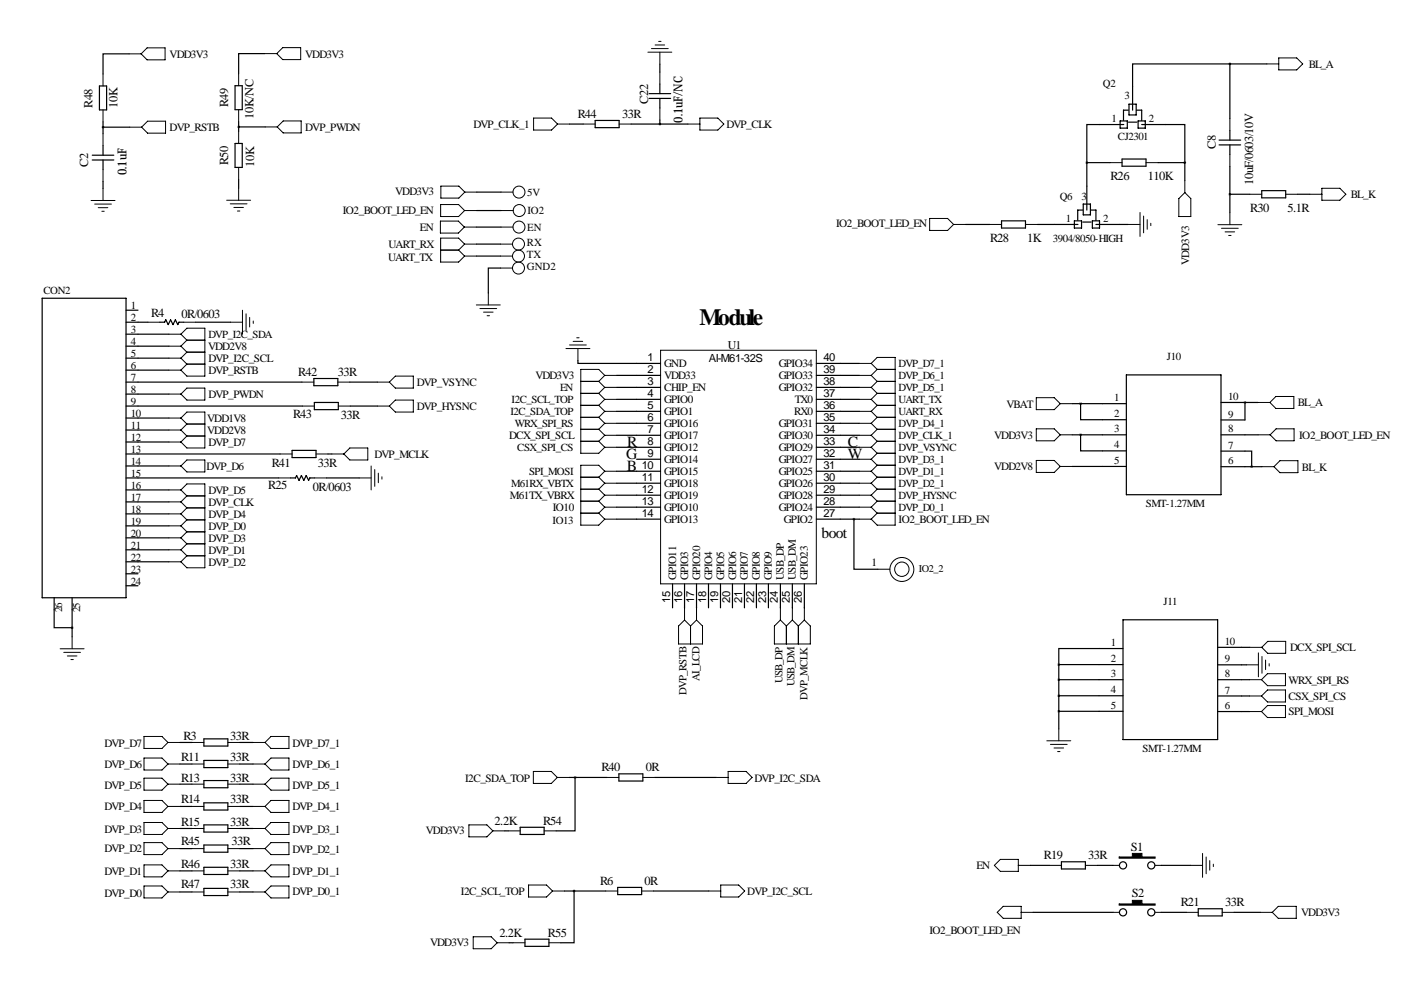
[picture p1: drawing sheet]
<svg xmlns="http://www.w3.org/2000/svg" width="297mm" height="211mm" viewBox="0 0 297 211" stroke-linecap="round" stroke-linejoin="round" font-family="sans-serif">
<g fill="none" stroke="#000" stroke-width=".21">
<path d="M21.8 15.7v2.5M27.4 11.4h2.5M29.9 11.4l1.3-1.3h3.8v2.6h-3.8zM50.6 15.6v2.6M56.1 11.4h2.6M58.7 11.4l1.2-1.3h3.9v2.5h-3.9zM137.4 11.1h5M138.1 10.3h3.6M138.9 9.5h2M139.6 8.8h.6M139.9 11.1v2.5M139.9 15.3v2.5"/>
<path d="M268.6 13.6h2.5M271.1 12.3h3.8l1.3 1.3-1.3 1.2h-3.8zM21.8 23.3v2.5M21.8 28.3v2.6M21.8 36v2.5M21.8 40v2.5M27.5 27h2.5M31.3 25.7h3.8v2.5h-3.8l-1.3-1.2zM50.6 23.3v2.5M50.6 27.9v2.5M50.6 35.5v2.5M50.6 39.9v2.6"/>
<path d="M56.2 26.9h2.6M60 25.6h3.9v2.6h-3.9l-1.2-1.3zM93.5 39.5h3.8l1.3 1.2-1.3 1.3h-3.8zM113.1 25h3.8l1.3 1.3-1.3 1.3h-3.8zM118.2 26.3h2.6M123.6 26.3h2.6M131.3 26.3h2.5M139.9 22.9v2.5M145.8 26.3h2.6M148.4 25h3.8l1.3 1.3-1.3 1.3h-3.8zM235.4 34.5h2.5M243 34.5h2.5"/>
<path d="M251.2 38.3v2.5M260.8 25.1v2.6M260.8 32.8v2.5M280.3 39.9h3.8l1.2 1.3-1.2 1.3h-3.8zM19.3 42.5h5.1M20.1 43.3h3.5M20.8 44h2.1M21.6 44.8h.5M48.1 42.5h5M48.8 43.2h3.6M49.6 44h2M50.3 44.7h.6"/>
<path d="M93.4 46.9h3.8l1.3 1.2-1.3 1.3h-3.8zM93.4 43.4h3.8l1.3 1.2-1.3 1.3h-3.8zM93.4 53h3.8M97.2 53l1.3 1.3M98.5 48.1h2.5M98.5 51.8h2.5M98.5 54.3h2.5M98.5 44.6h2.5M98.5 51.8l-1.3 1.2M98.5 51.8l-1.3-1.3h-3.8v5.1h3.8l1.3-1.3M98.6 40.7h2.5M106.1 51.8h2.6"/>
<path d="M106.1 54.3h2.6M106.1 56.8h2.6M106.2 48.1h2.6M106.2 40.7h2.6M106.3 44.6h2.5M197.1 46.3h3.8l1.3 1.3-1.3 1.3h-3.8zM202.2 47.6h2.5M209.8 47.6h2.5M217.4 47.6h2.6M239.2 47.6h2.5M241.7 45v5.1M242.5 45.8v3.6"/>
<path d="M243.2 46.6v2M244 47.3v.5M249.9 42.1l1.3-1.3 1.3 1.3v3.8h-2.6zM258.2 47.6h5.1M259 48.4h3.5M259.7 49.2h2.1M260.5 49.9h.5M260.8 45.1v2.5M265 41.2h2.5M272.6 41.2h2.5M277.7 41.2h2.6M31.3 68.3h2.6"/>
<path d="M35.8 73.4h2.6M35.8 70.9h2.6M35.8 75.9h2.6M35.8 78.5h2.6M38.4 73.4l1.2 1.3M38.4 70.9l1.2-1.3h3.8v10.1h-3.8l-1.2-1.2M38.4 70.9l1.2 1.2M38.4 75.9l1.2 1.3M39 68.3h2.5M39.6 74.7h3.8M39.6 72.1h3.8M39.6 72.1l-1.2 1.3"/>
<path d="M39.6 77.2h3.8M39.6 74.7l-1.2 1.2M39.6 77.2l-1.2 1.3M48.9 68.3h2.5M51.4 65.8v5.1M52.2 66.5v3.6M52.9 67.3v2M53.7 68.1v.5M101 64.7h5.1M101.8 65.4h3.5M102.5 66.2h2M103.3 66.9h.5"/>
<path d="M103.5 62.1v2.6M120 73.9h5.1M120.8 73.1h3.5M121.5 72.4h2M122.3 71.6h.5M122.5 73.9v2.5M128.2 79.6l-1.3-1.3h-3.8v17.8h3.8l1.3-1.3M128.2 79.6h2.6M128.2 79.6l-1.3 1.3M140.1 74.3h33v49.5h-33zM182.2 79.6h2.5M182.2 77.1h2.5"/>
<path d="M184.7 77.1l1.3-1.3h3.8v35.5h-3.8l-1.3-1.2M184.7 79.6l1.3 1.3M184.7 77.1l1.3 1.2M186 78.3h3.8M186 78.3l-1.3 1.3M35.8 83.6h2.6M35.8 88.6h2.6M35.8 91.2h2.6M35.8 93.7h2.6M35.8 98.8h2.6M38.4 88.6l1.2-1.2h3.8v7.6h-3.8l-1.2-1.3M38.4 88.6l1.2 1.3"/>
<path d="M38.4 91.2l1.2 1.2M39.6 82.3h3.8v2.5h-3.8l-1.2-1.2zM39.6 97.5h3.8v2.6h-3.8l-1.2-1.3zM39.6 89.9h3.8M39.6 92.4h3.8M39.6 89.9l-1.2 1.3M39.6 92.4l-1.2 1.3M59.4 96.3h2.5M64 81h2.5M64.1 86.1h2.5M67 96.3h2.5M70.4 96.3h2.5"/>
<path d="M71.6 81h2.6M71.7 86.1h2.6M74.2 95h3.8v2.5h-3.8l-1.3-1.2zM78.7 98.8v5.1M79.5 99.6v3.5M80 81h2.5M80 86.1h2.5M82.5 81l1.3-1.3h3.8v2.6h-3.8zM82.5 86.1l1.3-1.3h3.8v2.6h-3.8zM123.1 83.4h3.8M123.1 80.9h3.8M123.1 85.9h3.8"/>
<path d="M123.1 88.5h3.8M123.1 91h3.8M123.1 93.6h3.8M126.9 80.9l1.3 1.2M126.9 83.4l1.3 1.3M126.9 85.9l1.3 1.3M126.9 88.5l1.3 1.3M126.9 93.6l1.3 1.2M126.9 91l1.3 1.3M128.2 82.1h2.6M128.2 82.1l-1.3 1.3M128.2 99.9l-1.3-1.3h-3.8v12.7h3.8l1.3-1.2"/>
<path d="M128.2 84.7h2.6M128.2 84.7l-1.3 1.2M128.2 87.2h2.6M128.2 87.2l-1.3 1.3M128.2 89.8h2.6M128.2 89.8l-1.3 1.2M128.2 94.8h2.6M128.2 99.9h2.6M128.2 99.9l-1.3 1.3M128.2 92.3h2.6M128.2 92.3l-1.3 1.3M182.2 82.1h2.5"/>
<path d="M182.2 84.7h2.5M182.2 87.2h2.5M182.2 89.8h2.5M182.2 94.8h2.5M182.2 99.9h2.5M182.2 97.4h2.5M182.2 92.3h2.5M184.7 99.9l1.3 1.3M184.7 97.4l1.3 1.2M184.7 94.8l1.3 1.3M184.7 92.3l1.3 1.3M184.7 89.8l1.3 1.2"/>
<path d="M184.7 87.2l1.3 1.3M184.7 84.7l1.3 1.2M184.7 82.1l1.3 1.3M186 83.4h3.8M186 80.9h3.8M186 85.9h3.8M186 88.5h3.8M186 91h3.8M186 96.1h3.8M186 93.6h3.8M186 98.6h3.8M186 98.6l-1.3 1.3"/>
<path d="M186 96.1l-1.3 1.3M186 93.6l-1.3 1.2M186 91l-1.3 1.3M186 88.5l-1.3 1.3M186 85.9l-1.3 1.3M186 83.4l-1.3 1.3M186 80.9l-1.3 1.2M219.7 84.3h3.8l1.3 1.3-1.3 1.3h-3.8zM219.7 90.9h3.8l1.3 1.3-1.3 1.3h-3.8zM219.7 97.6h3.8l1.3 1.3-1.3 1.3h-3.8zM224.8 85.6h2.5M224.8 92.2h2.5"/>
<path d="M224.8 98.9h2.5M266.7 85.3h2.5M266.8 92.2h2.5M267.6 98.9h2.5M270.5 84.1h3.8v2.5h-3.8l-1.3-1.3zM270.6 90.9h3.8v2.6h-3.8l-1.3-1.3zM271.4 97.7h3.8v2.5h-3.8l-1.3-1.3zM35.8 106.4h2.6M35.8 103.9h2.6M35.8 109h2.6M35.8 114h2.6M35.8 119.1h2.6"/>
<path d="M35.8 116.6h2.6M35.8 111.5h2.6M38.4 103.9l1.2-1.3h3.8v17.8h-3.8l-1.2-1.3M38.4 106.4l1.2 1.3M38.4 103.9l1.2 1.2M38.4 109l1.2 1.2M38.4 114l1.2 1.3M38.4 116.6l1.2 1.2M38.4 111.5l1.2 1.3M39.6 107.7h3.8M39.6 105.1h3.8M39.6 105.1l-1.2 1.3"/>
<path d="M39.6 110.2h3.8M39.6 107.7l-1.2 1.3M39.6 115.3h3.8M39.6 112.8h3.8M39.6 112.8l-1.2 1.2M39.6 117.8h3.8M39.6 117.8l-1.2 1.3M39.6 115.3l-1.2 1.3M39.6 110.2l-1.2 1.3M59.1 101.3h2.5M66.7 101.3h2.5M76.1 101.3h2.6"/>
<path d="M80.2 100.3v2.1M81 101.1v.5M123.1 101.2h3.8M123.1 103.7h3.8M123.1 108.8h3.8M123.1 106.3h3.8M126.9 101.2l1.3 1.3M126.9 108.8l1.3 1.3M126.9 106.3l1.3 1.2M126.9 103.7l1.3 1.3M128.2 102.5h2.6M128.2 102.5l-1.3 1.2"/>
<path d="M128.2 110.1h2.6M128.2 107.5h2.6M128.2 105h2.6M128.2 107.5l-1.3 1.3M128.2 105l-1.3 1.3M182.2 102.5h2.5M182.2 110.1h2.5M182.2 107.5h2.5M182.2 105h2.5M184.7 107.5l1.3 1.3M184.7 105l1.3 1.3M184.7 102.5l1.3 1.2"/>
<path d="M186 101.2h3.8M186 103.7h3.8M186 108.8h3.8M186 106.3h3.8M186 106.3l-1.3 1.2M186 103.7l-1.3 1.3M186 101.2l-1.3 1.3M186 108.8l-1.3 1.3M12.8 137.6h5M13.5 138.3h3.6M14.3 139.1h2M15 139.8h.5"/>
<path d="M15.3 135v2.6M145.1 128.9v2.6M145.1 131.5l1.3 1.2M145.1 131.5l-1.2 1.2v3.8h5v-3.8l-1.2-1.2M146.4 132.7v3.8M147.7 128.9v2.6M147.7 131.5l-1.3 1.2M165.5 131.5l-1.3 1.2v3.8h7.6v-3.8l-1.3-1.2M165.5 128.9v2.6M165.5 131.5l1.2 1.2M166.7 132.7v3.8M168 128.9v2.6"/>
<path d="M168 131.5l1.3 1.2M168 131.5l-1.3 1.2M169.3 132.7v3.8M170.5 128.9v2.6M170.5 131.5l-1.2 1.2M186.1 120.7h2.6M265 137.3h2.5M266.8 138.4v5.1M267.6 139.2v3.5M268.3 139.9v2.1M268.8 136h3.8v2.5h-3.8l-1.3-1.2zM30.5 156.1h3.8l1.3 1.3-1.3 1.3h-3.8z"/>
<path d="M35.6 157.4h2.6M40.7 157.4h2.5M48.3 157.4h2.6M53.6 157.4h2.6M57.5 156.1h3.8v2.6h-3.8l-1.3-1.3zM221.9 157.1h5.1M222.7 157.8h3.6M223.5 158.6h2M224.2 159.3h.5M224.5 154.5v2.6M264.3 141h2.5M264.9 144.1h2.6"/>
<path d="M264.9 147.6h2.6M264.9 150.9h2.6M267.5 144.1l1.2-1.3h3.8v2.6h-3.8zM267.5 147.6l1.2-1.3h3.8v2.5h-3.8zM267.5 150.9l1.2-1.3h3.8v2.5h-3.8zM269.1 140.7v.5M30.5 160.7h3.8l1.3 1.3-1.3 1.3h-3.8zM30.5 165h3.8l1.3 1.3-1.3 1.2h-3.8zM30.5 169.7h3.8l1.3 1.3-1.3 1.3h-3.8zM30.5 174.4h3.8l1.3 1.3-1.3 1.2h-3.8zM30.5 178.7h3.8l1.3 1.2-1.3 1.3h-3.8zM35.6 162h2.6"/>
<path d="M35.6 166.3h2.6M35.6 171h2.6M35.6 175.7h2.6M35.6 179.9h2.6M40.7 162h2.5M40.7 166.3h2.5M40.7 171h2.5M40.7 175.7h2.5M40.7 179.9h2.5M48.3 162h2.6M48.3 166.3h2.6M48.3 171h2.6"/>
<path d="M48.3 175.7h2.6M48.3 179.9h2.6M53.6 162h2.6M53.6 166.3h2.6M53.6 171h2.6M53.6 175.7h2.6M53.6 179.9h2.6M57.5 160.7h3.8v2.6h-3.8l-1.3-1.3zM57.5 165h3.8v2.5h-3.8l-1.3-1.2zM57.5 169.7h3.8v2.6h-3.8l-1.3-1.3zM57.5 174.4h3.8v2.5h-3.8l-1.3-1.2zM57.5 178.7h3.8v2.5h-3.8l-1.3-1.3z"/>
<path d="M99.4 174.9h3.8l1.3 1.3-1.3 1.2h-3.8zM104.5 176.2h2.5M107.7 176.2h2.6M113.1 163.6h3.8l1.3 1.2-1.3 1.3h-3.8zM115.4 176.2h2.5M118.2 164.8h2.5M128.7 164.8h2.5M136.3 164.8h2.5M151.8 164.8h2.6M154.4 163.6h3.8l1.3 1.2-1.3 1.3h-3.8zM30.5 183.4h3.8l1.3 1.2-1.3 1.3h-3.8zM30.5 187.8h3.8l1.3 1.3-1.3 1.3h-3.8z"/>
<path d="M35.6 184.6h2.6M35.6 189.1h2.6M40.7 184.6h2.5M40.7 189.1h2.5M48.3 184.6h2.6M48.3 189.1h2.6M53.6 184.6h2.6M53.6 189.1h2.6M57.5 183.4h3.8v2.5h-3.8l-1.3-1.3zM57.5 187.8h3.8v2.6h-3.8l-1.3-1.3zM100.3 198.6h3.8l1.3 1.3-1.3 1.3h-3.8zM105.4 199.9h2.5"/>
<path d="M108.8 199.9h2.5M112.1 187.6h3.8l1.2 1.3-1.2 1.3h-3.8zM116.4 199.9h2.5M117.1 188.9h2.6M128.4 188.9h2.6M136 188.9h2.6M150.3 188.9h2.5M152.8 187.6h3.8l1.3 1.3-1.3 1.3h-3.8zM210.8 183.5l1.3-1.3h3.8v2.5h-3.8zM212.7 192.2h3.8v2.5h-3.8l-1.3-1.3zM215.9 183.5h2.5M216.5 193.4h2.5"/>
<path d="M222.5 183.5h2.5M230.1 183.5h2.6M236 183.5h1.3M236 193.4h1.3M244.9 183.5h1.3M244.9 193.4h1.3M251.5 193.4h2.6M252.4 183.5h2.6M255 180.9v5.1M255.7 181.7v3.6M256.5 182.5v2M257.3 183.2v.5"/>
<path d="M259.1 193.4h2.6M267.2 193.4h2.5M271 192.2h3.8v2.5h-3.8l-1.3-1.3z"/>
<circle cx="109.9" cy="56.8" r="1.27"/>
<circle cx="109.9" cy="54.3" r="1.27"/>
<circle cx="109.9" cy="51.8" r="1.27"/>
<circle cx="110" cy="40.7" r="1.27"/>
<circle cx="110" cy="48.1" r="1.27"/>
<circle cx="110.1" cy="44.6" r="1.27"/>
<circle cx="191.2" cy="120.7" r="1.52"/>
<circle cx="191.2" cy="120.7" r="2.54"/>
</g>
<g fill="none" stroke="#000" stroke-width=".25">
<path d="M21.1 18.2h1.5v5.1h-1.5zM27.4 11.4h-5.6v4.3M49.8 18.2h1.6v5.1h-1.6zM56.1 11.4h-5.5v4.2M137.6 19.9h4.6M139.9 13.6v1.7M139.9 17.8v2.1M260.8 13.6h-20.7v9.8M260.8 13.6v11.5M260.8 13.6h7.8M19.6 32.9h4.5M19.6 33.9h4.5"/>
<path d="M21.8 25.8v2.5M21.8 30.9v2M21.8 33.9v2.1M21.8 38.5v1.5M21.8 27h5.7M49.8 30.4h1.6v5.1h-1.6zM50.6 25.8v2.1M50.6 38v1.9M50.6 26.9h5.6M120.8 26.3h2.8M126.2 25.5h5.1v1.6h-5.1zM133.8 26.3h12"/>
<path d="M137.6 20.9h4.6M139.9 20.9v2M139.9 25.4v.9M230.4 34.5h5M230.4 34.5v10M237.5 25.6h1.5v1.6h-1.5zM237.9 33.7h5.1v1.5h-5.1zM238.3 26.4h-7.9v8.1M239.3 23.4h-1.1v2.1M239.3 25.9h1.7M239.4 22.1h1.5v2.3h-1.5zM240.9 23.4h1.2v2.1"/>
<path d="M241.3 25.6h1.5v1.6h-1.5zM242.1 26.4h9.1v8.1M245.5 34.5h5.7M251.2 34.5v3.8M258.5 30.7h4.5M258.5 29.7h4.5M260.8 27.7v2M260.8 30.7v2.1M260.8 35.3v9.8M101 48.1h5.2M101 51.8h5.1M101 54.3h5.1"/>
<path d="M101 44.6h5.3M101.1 40.7h5.1M106.1 56.8h-2.6v5.3M204.7 47.6h5.1M212.3 46.8h5.1v1.6h-5.1zM220 47.6h8.5M227.8 46.8h1.5v1.6h-1.5zM229.6 44.5h-1.1v2.2M229.6 47.1h1.7M229.7 43.3h1.5v2.3h-1.5zM231.2 44.5h1.2v2.2M231.6 46.8h1.5v1.6h-1.5z"/>
<path d="M232.4 47.6h6.8M260.8 41.2h4.2M267.5 40.4h5.1v1.5h-5.1zM275.1 41.2h2.6M8.9 63.2h17.8v63.5h-17.8zM26.7 78.5h9.1M26.7 65.8h2.6M26.7 68.3h4.6M26.7 73.4h9.1M26.7 75.9h9.1M26.7 70.9h9.1M33.9 68.3h1l.3-.5 .5 1 .5-1 .5 1 .5-1 .5 1 .2-.5h1.1"/>
<path d="M41.5 68.3h7.4M122.5 76.4v.7h17.6M130.8 79.6h9.3M173.1 77.1h9.1M173.1 79.6h9.1M238.8 79.5h20.1v25.4h-20.1zM26.7 83.6h9.1M26.7 86.1h37.4M26.7 88.6h9.1M26.7 93.7h9.1M26.7 96.3h32.7M26.7 81h37.3"/>
<path d="M26.7 98.8h9.1M26.7 91.2h9.1M61.9 95.5h5.1v1.5h-5.1zM66.5 80.3h5.1v1.5h-5.1zM66.6 85.3h5.1v1.6h-5.1zM69.5 96.3h.9M74.2 81h5.8M74.3 86.1h5.7M130.8 82.1h9.3M130.8 84.7h9.3M130.8 87.2h9.3M130.8 89.8h9.3"/>
<path d="M130.8 92.3h9.3M130.8 94.8h9.3M130.8 99.9h9.3M135 97.4h5.1M173.1 82.1h9.1M173.1 84.7h9.1M173.1 87.2h9.1M173.1 89.8h9.1M173.1 92.3h9.1M173.1 94.8h9.1M173.1 97.4h9.1M173.1 99.9h9.1"/>
<path d="M227.3 85.6h11.5M227.3 92.2h11.5M227.3 98.9h11.5M229.1 85.6v3.4h9.7M229.1 92.2v3.4h9.7M258.9 95.6h6.5v3.3M258.9 85.3h7.8M258.9 92.2h7.9M258.9 98.9h8.7M264 85.3h.1M264 85.3v3.7h-5.1M26.7 114h9.1"/>
<path d="M26.7 101.3h32.4M26.7 106.4h9.1M26.7 109h9.1M26.7 111.5h9.1M26.7 103.9h9.1M26.7 116.6h9.1M26.7 119.1h9.1M61.6 101.3h1l.3-.5 .5 1 .5-1 .5 1 .5-1 .5 1 .3-.5h1M69.2 101.3h6.9M130.8 102.5h9.3M130.8 105h9.3M130.8 107.5h9.3"/>
<path d="M130.8 110.1h9.3M173.1 102.5h9.1M173.1 105h9.1M173.1 107.5h9.1M173.1 110.1h9.1M181.1 110.1v10.6h5M11.5 126.7v6.4h3.8M15.3 126.7v6.4M15.3 133.1v1.9M26.7 121.7h2.6M26.7 124.2h2.6M142.6 123.8v5.1"/>
<path d="M145.1 123.8v5.1M147.7 123.8v5.1M150.2 123.8v5.1M152.8 123.8v5.1M155.3 123.8v5.1M157.8 123.8v5.1M160.4 123.8v5.1M162.9 123.8v5.1M165.5 123.8v5.1M168 123.8v5.1M170.5 123.8v5.1M238.1 137.5h-13.6v3.4"/>
<path d="M238.1 131.4h20.1v25.4h-20.1zM258.2 137.3h6.8M38.2 157.4h2.5M43.2 156.7h5.1v1.5h-5.1zM50.9 157.4h2.7M224.5 140.9h13.6M224.5 144.1h13.6M224.5 147.5h13.6M224.5 150.8h13.6M224.5 140.9v13.6M258.2 144.1h6.7M258.2 150.9h6.7"/>
<path d="M258.2 147.6h6.7M258.2 141h6.1M38.2 162h2.5M38.2 166.3h2.5M38.2 171h2.5M38.2 175.7h2.5M38.2 179.9h2.5M43.2 161.2h5.1v1.6h-5.1zM43.2 165.5h5.1v1.5h-5.1zM43.2 170.2h5.1v1.5h-5.1zM43.2 174.9h5.1v1.5h-5.1zM43.2 179.2h5.1v1.5h-5.1z"/>
<path d="M50.9 162h2.7M50.9 166.3h2.7M50.9 171h2.7M50.9 175.7h2.7M50.9 179.9h2.7M107 176.2h.7M110.3 175.4h5.1v1.5h-5.1zM120.7 164.8h8M121.9 164.8v11.4h-4M131.2 164.1h5.1v1.5h-5.1zM138.8 164.8h13M38.2 184.6h2.5"/>
<path d="M38.2 189.1h2.5M43.2 183.9h5.1v1.5h-5.1zM43.2 188.4h5.1v1.5h-5.1zM50.9 184.6h2.7M50.9 189.1h2.7M107.9 199.9h.9M111.3 199.1h5.1v1.5h-5.1zM119.7 188.9h8.7M121.7 188.9v11h-2.8M131 188.2h5v1.5h-5zM138.6 188.9h11.7M218.4 183.5h4.1"/>
<path d="M219 193.4h17M225 182.7h5.1v1.5h-5.1zM232.7 183.5h3.3M246.2 183.5h6.2M246.2 193.4h5.3M254.1 192.7h5v1.5h-5zM261.7 193.4h5.5"/>
<circle cx="238.1" cy="183.5" r=".76"/>
<circle cx="238.1" cy="193.4" r=".76"/>
<circle cx="244.1" cy="183.5" r=".76"/>
<circle cx="244.1" cy="193.4" r=".76"/>
</g>
<path d="M237.3 181.7h2.8v-.8h2v.8h2.8v.3h-7.6zM237.3 191.7h2.8v-.8h2v.8h2.8v.2h-7.6z" fill="#000" stroke="#000" stroke-width=".21"/>
<path d="M260.7 41.2a.05 .05 0 0 0 .1 0 .05 .05 0 0 0-.1 0zM21.8 27a.05 .05 0 0 0 .1 0 .05 .05 0 0 0-.1 0zM263.9 85.3a.05 .05 0 0 0 .1 0 .05 .05 0 0 0-.1 0zM260.7 13.6a.05 .05 0 0 0 .1 0 .05 .05 0 0 0-.1 0zM181 110.1a.05 .05 0 0 0 .1 0 .05 .05 0 0 0-.1 0z" fill="#000" stroke="#000" stroke-width=".51"/>
<text font-size="4.9" x="148.3" y="68.9">Module</text>
<g font-size="3.3">
<text x="133" y="94.8">R</text>
<text x="179.7" y="94.8">C</text>
<text x="132.7" y="97.3">G</text>
<text x="132.9" y="100">B</text>
<text x="179.7" y="97.3">W</text>
<text x="174.2" y="114">boot</text>
</g>
<g font-size="2.6">
<text x="19.6" y="22.8" transform="rotate(-90 19.6 22.8)">R48</text>
<text x="24.9" y="22.8" transform="rotate(-90 24.9 22.8)">10K</text>
<text x="48.4" y="22.7" transform="rotate(-90 48.4 22.7)">R49</text>
<text x="137.4" y="22" transform="rotate(-90 137.4 22)">C22</text>
<text x="53.7" y="25.1" transform="rotate(-90 53.7 25.1)">10K/NC</text>
<text x="122.5" y="25">R44</text>
<text x="131.9" y="25">33R</text>
<text x="144.7" y="26" transform="rotate(-90 144.7 26)">0.1uF/NC</text>
<text x="18.7" y="35.3" transform="rotate(-90 18.7 35.3)">C2</text>
<text x="48.4" y="35" transform="rotate(-90 48.4 35)">R50</text>
<text x="53.9" y="35.3" transform="rotate(-90 53.9 35.3)">10K</text>
<text x="257.8" y="31.5" transform="rotate(-90 257.8 31.5)">C8</text>
<text x="26.8" y="37.2" transform="rotate(-90 26.8 37.2)">0.1uF</text>
<text x="235.5" y="38.2">R26</text>
<text x="243.3" y="38.2">110K</text>
<text x="265.7" y="39.2" transform="rotate(-90 265.7 39.2)">10uF/0603/10V</text>
<text x="265.1" y="44.9">R30</text>
<text x="272.9" y="44.9">5.1R</text>
<text x="209.9" y="51.3">R28</text>
<text x="217.8" y="51.3">1K</text>
<text x="32" y="67.1">R4</text>
<text x="38.5" y="67.4">0R/0603</text>
<text x="63.2" y="79.7">R42</text>
<text x="71.6" y="79.7">33R</text>
<text x="62.1" y="88.5">R43</text>
<text x="72.3" y="88.8">33R</text>
<text x="57.6" y="98.9">R41</text>
<text x="67.4" y="98.9">33R</text>
<text x="56.9" y="103.7">R25</text>
<text x="66.3" y="104.1">0R/0603</text>
<text x="38.4" y="161.4">R11</text>
<text x="38.9" y="156.8">R3</text>
<text x="48.8" y="156.8">33R</text>
<text x="48.8" y="161.4">33R</text>
<text x="38.4" y="165.7">R13</text>
<text x="48.8" y="165.7">33R</text>
<text x="127.5" y="163.6">R40</text>
<text x="136.9" y="163.6">0R</text>
<text x="38.4" y="170.3">R14</text>
<text x="48.8" y="170.3">33R</text>
<text x="38.4" y="175.1">R15</text>
<text x="38.4" y="179.2">R45</text>
<text x="48.8" y="175.1">33R</text>
<text x="49.1" y="179.2">33R</text>
<text x="104.9" y="174.9">2.2K</text>
<text x="115.2" y="174.9">R54</text>
<text x="38.4" y="184">R46</text>
<text x="48.8" y="184">33R</text>
<text x="221.3" y="182.2">R19</text>
<text x="230.7" y="182.2">33R</text>
<text x="239.7" y="180.3">S1</text>
<text x="38.4" y="188.3">R47</text>
<text x="48.8" y="188.3">33R</text>
<text x="127.3" y="187.6">R6</text>
<text x="136.7" y="187.6">0R</text>
<text x="240" y="190.2">S2</text>
<text x="250.3" y="192.2">R21</text>
<text x="259.7" y="192.2">33R</text>
<text x="105.9" y="198.6">2.2K</text>
<text x="116.2" y="198.6">R55</text>
</g>
<text font-size="2.5" x="154.3" y="74">U1</text>
<g font-size="2.4">
<text x="36" y="12.3">VDD3V3</text>
<text x="64.7" y="12.3">VDD3V3</text>
<text x="277.5" y="14.4">BL_A</text>
<text x="36" y="27.8">DVP_RSTB</text>
<text x="64.7" y="27.8">DVP_PWDN</text>
<text x="100.4" y="27.2">DVP_CLK_1</text>
<text x="154" y="27.2">DVP_CLK</text>
<text x="83.8" y="41.3">VDD3V3</text>
<text x="286.4" y="41.9">BL_K</text>
<text x="72.7" y="45.4">IO2_BOOT_LED_EN</text>
<text x="82.4" y="52.5">UART_RX</text>
<text x="89" y="48.9">EN</text>
<text x="177.3" y="48">IO2_BOOT_LED_EN</text>
<text x="82.3" y="55.3">UART_TX</text>
<text x="252.1" y="56.1" transform="rotate(-90 252.1 56.1)">VDD3V3</text>
<text x="44.1" y="74.3">VDD2V8</text>
<text x="44.2" y="76.8">DVP_I2C_SCL</text>
<text x="137.3" y="76.5">1</text>
<text x="140.8" y="77.8">GND</text>
<text x="150.3" y="76.7">AI-M61-32S</text>
<text x="165.1" y="77.8">GPIO34</text>
<text x="174.6" y="76.5">40</text>
<text x="44.2" y="79.4">DVP_RSTB</text>
<text x="88.4" y="81.9">DVP_VSYNC</text>
<text x="113.5" y="80.4">VDD3V3</text>
<text x="137.3" y="79.1">2</text>
<text x="137.3" y="81.6">3</text>
<text x="140.8" y="80.3">VDD33</text>
<text x="140.8" y="82.9">CHIP_EN</text>
<text x="165.1" y="82.9">GPIO32</text>
<text x="165.1" y="80.3">GPIO33</text>
<text x="174.6" y="81.6">38</text>
<text x="174.6" y="79.1">39</text>
<text x="43.9" y="89.5">VDD1V8</text>
<text x="44.2" y="84.5">DVP_PWDN</text>
<text x="88.4" y="87">DVP_HYSNC</text>
<text x="137.3" y="84.2">4</text>
<text x="137.3" y="86.7">5</text>
<text x="137.3" y="89.2">6</text>
<text x="140.8" y="85.4">GPIO0</text>
<text x="140.8" y="88">GPIO1</text>
<text x="168.4" y="88">RX0</text>
<text x="168.5" y="85.4">TX0</text>
<text x="174.6" y="89.2">35</text>
<text x="174.6" y="86.7">36</text>
<text x="174.6" y="84.2">37</text>
<text x="213.4" y="86.5">VBAT</text>
<text x="275.2" y="86.1">BL_A</text>
<text x="43.9" y="92.1">VDD2V8</text>
<text x="44.2" y="94.6">DVP_D7</text>
<text x="107.9" y="93.1">DCX_SPI_SCL</text>
<text x="137.3" y="91.8">7</text>
<text x="137.3" y="94.3">8</text>
<text x="140.8" y="90.5">GPIO16</text>
<text x="140.8" y="93">GPIO17</text>
<text x="140.8" y="95.6">GPIO12</text>
<text x="165.1" y="95.6">GPIO29</text>
<text x="165.1" y="93">GPIO30</text>
<text x="165.1" y="90.5">GPIO31</text>
<text x="174.6" y="94.3">33</text>
<text x="174.6" y="91.8">34</text>
<text x="210.8" y="93.1">VDD3V3</text>
<text x="275.4" y="93.1">IO2_BOOT_LED_EN</text>
<text x="43.8" y="99.7">DVP_D6</text>
<text x="79.4" y="97.2">DVP_MCLK</text>
<text x="136.1" y="99.4">10</text>
<text x="136.1" y="101.9">11</text>
<text x="137.3" y="96.9">9</text>
<text x="140.8" y="98.1">GPIO14</text>
<text x="140.8" y="100.7">GPIO15</text>
<text x="165.1" y="100.7">GPIO25</text>
<text x="165.1" y="98.1">GPIO27</text>
<text x="174.6" y="101.9">30</text>
<text x="174.6" y="99.4">31</text>
<text x="174.6" y="96.9">32</text>
<text x="210.8" y="99.7">VDD2V8</text>
<text x="276" y="99.8">BL_K</text>
<text x="44.2" y="107.3">DVP_CLK</text>
<text x="44.2" y="104.8">DVP_D5</text>
<text x="108.1" y="105.8">M61TX_VBRX</text>
<text x="136.1" y="104.5">12</text>
<text x="136.1" y="107">13</text>
<text x="140.8" y="103.2">GPIO18</text>
<text x="140.8" y="105.7">GPIO19</text>
<text x="165.1" y="105.7">GPIO28</text>
<text x="165.1" y="103.2">GPIO26</text>
<text x="174.6" y="107">28</text>
<text x="174.6" y="104.5">29</text>
<text x="44.2" y="109.9">DVP_D4</text>
<text x="44.2" y="112.4">DVP_D0</text>
<text x="117.2" y="108.3">IO10</text>
<text x="136.1" y="109.6">14</text>
<text x="140.8" y="108.3">GPIO10</text>
<text x="140.8" y="110.8">GPIO13</text>
<text x="165.1" y="108.3">GPIO24</text>
<text x="166.2" y="110.8">GPIO2</text>
<text x="174.6" y="109.6">27</text>
<text x="190.5" y="110.9">IO2_BOOT_LED_EN</text>
<text x="44.2" y="114.9">DVP_D3</text>
<text x="44.2" y="117.5">DVP_D1</text>
<text x="184.8" y="120">1</text>
<text x="44.2" y="120">DVP_D2</text>
<text x="143.3" y="123" transform="rotate(-90 143.3 123)">GPIO11</text>
<text x="145.9" y="123" transform="rotate(-90 145.9 123)">GPIO3</text>
<text x="148.4" y="123" transform="rotate(-90 148.4 123)">GPIO20</text>
<text x="151" y="123" transform="rotate(-90 151 123)">GPIO4</text>
<text x="153.5" y="123" transform="rotate(-90 153.5 123)">GPIO5</text>
<text x="156" y="123" transform="rotate(-90 156 123)">GPIO6</text>
<text x="158.6" y="123" transform="rotate(-90 158.6 123)">GPIO7</text>
<text x="161.1" y="123" transform="rotate(-90 161.1 123)">GPIO8</text>
<text x="163.7" y="123" transform="rotate(-90 163.7 123)">GPIO9</text>
<text x="166.2" y="123" transform="rotate(-90 166.2 123)">USB_DP</text>
<text x="168.7" y="123" transform="rotate(-90 168.7 123)">USB_DM</text>
<text x="171.3" y="123" transform="rotate(-90 171.3 123)">GPIO23</text>
<text x="142.1" y="127.8" transform="rotate(-90 142.1 127.8)">15</text>
<text x="144.6" y="127.8" transform="rotate(-90 144.6 127.8)">16</text>
<text x="147.2" y="127.8" transform="rotate(-90 147.2 127.8)">17</text>
<text x="149.7" y="127.8" transform="rotate(-90 149.7 127.8)">18</text>
<text x="152.2" y="127.8" transform="rotate(-90 152.2 127.8)">19</text>
<text x="154.8" y="127.8" transform="rotate(-90 154.8 127.8)">20</text>
<text x="157.3" y="127.8" transform="rotate(-90 157.3 127.8)">21</text>
<text x="159.9" y="127.8" transform="rotate(-90 159.9 127.8)">22</text>
<text x="162.4" y="127.8" transform="rotate(-90 162.4 127.8)">23</text>
<text x="164.9" y="127.8" transform="rotate(-90 164.9 127.8)">24</text>
<text x="167.5" y="127.8" transform="rotate(-90 167.5 127.8)">25</text>
<text x="170" y="127.8" transform="rotate(-90 170 127.8)">26</text>
<text x="273.6" y="138">DCX_SPI_SCL</text>
<text x="273.2" y="148.4">CSX_SPI_CS</text>
<text x="273.2" y="144.9">WRX_SPI_RS</text>
<text x="273.2" y="151.7">SPI_MOSI</text>
<text x="22.1" y="158.3">DVP_D7</text>
<text x="62" y="158.3">DVP_D7_1</text>
<text x="22.1" y="162.9">DVP_D6</text>
<text x="22.1" y="167.2">DVP_D5</text>
<text x="62" y="162.9">DVP_D6_1</text>
<text x="62" y="167.2">DVP_D5_1</text>
<text x="98.6" y="165.7">I2C_SDA_TOP</text>
<text x="160" y="165.7">DVP_I2C_SDA</text>
<text x="22.1" y="171.8">DVP_D4</text>
<text x="62" y="171.8">DVP_D4_1</text>
<text x="22.1" y="176.6">DVP_D3</text>
<text x="62" y="176.6">DVP_D3_1</text>
<text x="90.3" y="176.9">VDD3V3</text>
<text x="22.1" y="180.7">DVP_D2</text>
<text x="22.1" y="185.5">DVP_D1</text>
<text x="62" y="180.9">DVP_D2_1</text>
<text x="62" y="185.5">DVP_D1_1</text>
<text x="207" y="184.3">EN</text>
<text x="22.1" y="190.1">DVP_D0</text>
<text x="62" y="189.8">DVP_D0_1</text>
<text x="97.7" y="189.8">I2C_SCL_TOP</text>
<text x="158.4" y="189.8">DVP_I2C_SCL</text>
<text x="197.1" y="198">IO2_BOOT_LED_EN</text>
<text x="275.9" y="194.2">VDD3V3</text>
<text x="91.2" y="200.6">VDD3V3</text>
</g>
<g font-size="2.3">
<text x="233.8" y="18.5">Q2</text>
<text x="238.4" y="21">3</text>
<text x="235.7" y="25.9">1</text>
<text x="237" y="29.6">CJ2301</text>
<text x="243.6" y="25.9">2</text>
<text x="111.8" y="41.5">5V</text>
<text x="111.8" y="45.5">IO2</text>
<text x="224.7" y="42.4">Q6</text>
<text x="226" y="47.1">1</text>
<text x="229.3" y="42.3">3</text>
<text x="233.9" y="47.1">2</text>
<text x="111.7" y="52.3">RX</text>
<text x="111.8" y="49">EN</text>
<text x="223.2" y="51.2">3904/8050-HIGH</text>
<text x="111.7" y="54.8">TX</text>
<text x="111.7" y="57.3">GND2</text>
<text x="9.2" y="62.4">CON2</text>
<text x="27.7" y="65.5">1</text>
<text x="27.7" y="68.1">2</text>
<text x="27.7" y="70.6">3</text>
<text x="44.2" y="71.8">DVP_I2C_SDA</text>
<text x="27.7" y="73.1">4</text>
<text x="27.7" y="75.7">5</text>
<text x="190.5" y="77.9">DVP_D7_1</text>
<text x="247.4" y="76.4">J10</text>
<text x="27.7" y="78.2">6</text>
<text x="27.7" y="83.3">8</text>
<text x="27.7" y="80.8">7</text>
<text x="118.7" y="82.8">EN</text>
<text x="190.5" y="82.9">DVP_D5_1</text>
<text x="190.5" y="80.4">DVP_D6_1</text>
<text x="27.7" y="85.8">9</text>
<text x="27.7" y="88.4">10</text>
<text x="108.2" y="87.9">I2C_SDA_TOP</text>
<text x="108.5" y="85.4">I2C_SCL_TOP</text>
<text x="190.5" y="88">UART_RX</text>
<text x="190.5" y="85.5">UART_TX</text>
<text x="236.2" y="85.1">1</text>
<text x="236.2" y="88.5">2</text>
<text x="260.4" y="88.5">9</text>
<text x="260.4" y="84.8">10</text>
<text x="27.7" y="93.5">12</text>
<text x="27.7" y="90.9">11</text>
<text x="109.1" y="90.5">WRX_SPI_RS</text>
<text x="109.7" y="95.5">CSX_SPI_CS</text>
<text x="190.5" y="95.6">DVP_VSYNC</text>
<text x="190.5" y="93.1">DVP_CLK_1</text>
<text x="190.5" y="90.6">DVP_D4_1</text>
<text x="236.2" y="91.7">3</text>
<text x="236.2" y="95.1">4</text>
<text x="260.4" y="95.1">7</text>
<text x="260.4" y="91.7">8</text>
<text x="27.7" y="96">13</text>
<text x="27.7" y="101.1">15</text>
<text x="27.7" y="98.5">14</text>
<text x="112.2" y="100.6">SPI_MOSI</text>
<text x="190.5" y="100.7">DVP_D1_1</text>
<text x="190.5" y="98.2">DVP_D3_1</text>
<text x="236.2" y="98.4">5</text>
<text x="260.4" y="98.4">6</text>
<text x="27.7" y="106.2">17</text>
<text x="27.7" y="103.6">16</text>
<text x="108.3" y="103.2">M61RX_VBTX</text>
<text x="190.5" y="105.8">DVP_HYSNC</text>
<text x="190.5" y="103.3">DVP_D2_1</text>
<text x="242.9" y="107.6">SMT-1.27MM</text>
<text x="27.7" y="113.8">20</text>
<text x="27.7" y="108.7">18</text>
<text x="27.7" y="111.2">19</text>
<text x="117.2" y="111">IO13</text>
<text x="190.5" y="108.3">DVP_D0_1</text>
<text x="27.7" y="116.3">21</text>
<text x="27.7" y="118.9">22</text>
<text x="27.7" y="121.4">23</text>
<text x="27.7" y="123.9">24</text>
<text x="13.2" y="129.9" transform="rotate(-90 13.2 129.9)">26</text>
<text x="17" y="129.9" transform="rotate(-90 17 129.9)">25</text>
<text x="246.7" y="128.3">J11</text>
<text x="235.5" y="137">1</text>
<text x="259.7" y="136.7">10</text>
<text x="235.5" y="140.4">2</text>
<text x="235.5" y="143.6">3</text>
<text x="259.7" y="143.6">8</text>
<text x="259.7" y="140.5">9</text>
<text x="145.6" y="147.3" transform="rotate(-90 145.6 147.3)">DVP_RSTB</text>
<text x="148.3" y="144.4" transform="rotate(-90 148.3 144.4)">AI_LCD</text>
<text x="165.9" y="144.8" transform="rotate(-90 165.9 144.8)">USB_DP</text>
<text x="168.4" y="145.5" transform="rotate(-90 168.4 145.5)">USB_DM</text>
<text x="171.2" y="148.4" transform="rotate(-90 171.2 148.4)">DVP_MCLK</text>
<text x="235.5" y="147">4</text>
<text x="259.7" y="147.1">7</text>
<text x="235.5" y="150.3">5</text>
<text x="259.7" y="150.4">6</text>
<text x="242.2" y="159.5">SMT-1.27MM</text>
</g>
<text font-size="2.2" x="194.8" y="121.3">IO2_2</text>
</svg>
